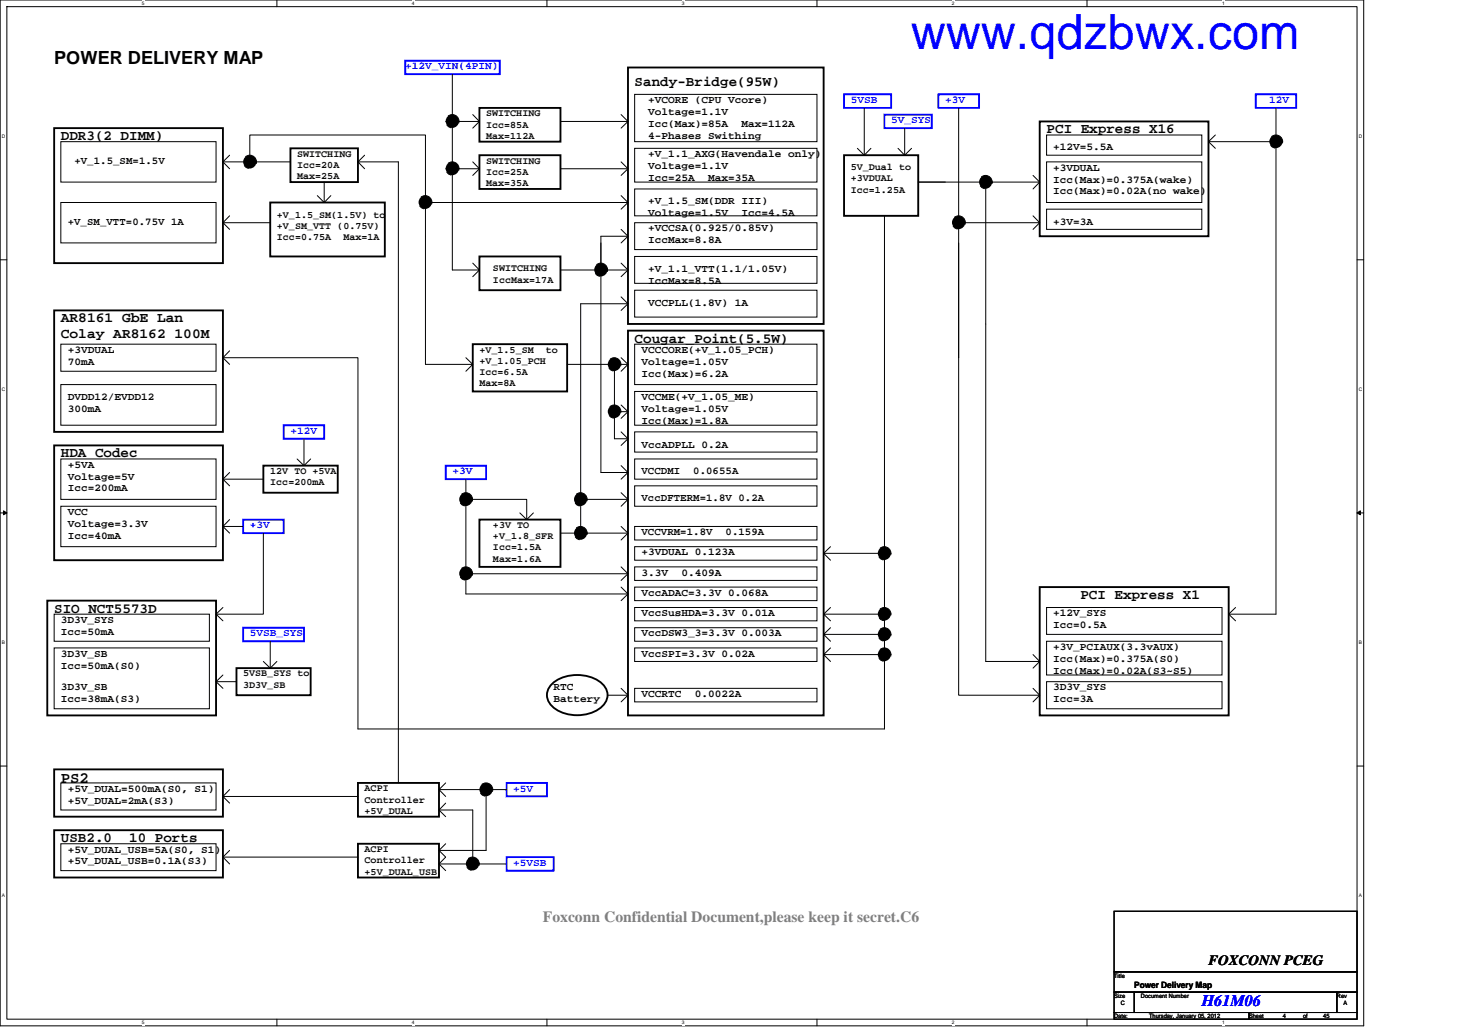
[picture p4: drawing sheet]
<svg xmlns="http://www.w3.org/2000/svg" width="297mm" height="210mm" viewBox="0 0 297 210" stroke-linecap="round" stroke-linejoin="round" font-family="sans-serif">
<path d="M0 0h277.1v208.4h-277.1zM1.4 1.4h274.3v205.7h-274.3z" fill="none" stroke="#000" stroke-width=".2"/>
<g fill="#fff">
<path d="M28.8 .1h.6v1.1h-.6z"/>
<path d="M28.8 207.2h.6v1.1h-.6z"/>
</g>
<path d="M56.3 0v1.4M56.3 207.1v1.3" fill="none" stroke="#000" stroke-width=".2"/>
<g fill="#fff">
<path d="M83.7 .1h.5v1.1h-.5z"/>
<path d="M83.7 207.2h.5v1.1h-.5z"/>
</g>
<path d="M111.1 0v1.4M111.1 207.1v1.3" fill="none" stroke="#000" stroke-width=".2"/>
<g fill="#fff">
<path d="M138.6 .1h.5v1.1h-.5z"/>
<path d="M138.6 207.2h.5v1.1h-.5z"/>
</g>
<path d="M166 0v1.4M166 207.1v1.3" fill="none" stroke="#000" stroke-width=".2"/>
<g fill="#fff">
<path d="M193.4 .1h.6v1.1h-.6z"/>
<path d="M193.4 207.2h.6v1.1h-.6z"/>
</g>
<path d="M220.8 0v1.4M220.8 207.1v1.3" fill="none" stroke="#000" stroke-width=".2"/>
<g fill="#fff">
<path d="M248.3 .1h.5v1.1h-.5z"/>
<path d="M248.3 207.2h.5v1.1h-.5z"/>
<path d="M.4 27.1h.7v1.1h-.7z"/>
<path d="M276.1 27.1h.7v1.1h-.7z"/>
<path d="M.4 78.5h.7v1.1h-.7z"/>
<path d="M276.1 78.5h.7v1.1h-.7z"/>
</g>
<path d="M0 52.8h1.4M275.7 52.8h1.4" fill="none" stroke="#000" stroke-width=".2"/>
<g fill="#fff">
<path d="M.4 129.9h.6v1.1h-.6z"/>
<path d="M276.1 129.9h.6v1.1h-.6z"/>
</g>
<path d="M0 104.2h1.4M.7 103.8l.7 .4-.7 .4zM275.7 104.2h1.4M275.7 104.2l.7-.4v.8z" fill="none" stroke="#000" stroke-width=".2"/>
<path d="M.7 103.8l.7 .4-.7 .4zM275.7 104.2l.7-.4v.8z" fill="#000"/>
<g fill="#fff">
<path d="M.4 181.4h.6v1.1h-.6z"/>
<path d="M276.1 181.4h.6v1.1h-.6z"/>
</g>
<g fill="none" stroke="#000" stroke-width=".2">
<path d="M91.9 15.1v39.8h5.5M128.9 19.2h37.1v9.6h-37.1zM12.4 28.8h31.5v8.2h-31.5zM45.3 32.9h13.7M46.6 31.5l-1.3 1.4 1.3 1.4M50.8 32.9v-5.5h35.6v46.6h9.7M64.5 39.8l1.4 1.3M65.9 37v4.1M67.2 39.8l-1.3 1.3M74.1 31.5l-1.4 1.4M74.1 34.3l-1.4-1.4h8.2v126.2M90.5 24.7h6.9"/>
<path d="M90.5 34.3h6.9M96.1 23.3l1.3 1.4-1.3 1.3M96.1 32.9l1.3 1.4-1.3 1.3M113.9 24.7h13.7M113.9 34.3h13.7M126.2 39.8l1.4 1.3-1.4 1.4M126.2 23.3l1.4 1.4-1.4 1.3M126.2 32.9l1.4 1.4-1.4 1.3M128.9 30.1h37.1v6.9h-37.1zM128.9 38.4h37.1v5.5h-37.1zM174.2 30.1l1.4 1.4 1.3-1.4M175.6 21.9v9.6"/>
<path d="M182.5 30.1l1.3 1.4 1.4-1.4M183.8 26v5.5M192.1 37h-5.5h24.6M194.8 21.9v50.8M200.3 37v97.4h10.9M209.9 35.6l1.3 1.4M211.2 37l-1.3 1.4M212.6 32.9h31.6v8.2h-31.6zM212.6 27.4h31.6v4.1h-31.6zM245.5 28.8l1.4 1.3M245.5 28.8h13.7M246.9 27.4l-1.4 1.4"/>
<path d="M259.2 21.9v102.9h-9.6M12.4 41.1h31.5v8.3h-31.5zM46.6 43.9l-1.3 1.4M54.9 45.3h-9.6l1.3 1.3M86.4 41.1h41.2M96.1 53.5l1.3 1.4-1.3 1.3M113.9 54.9h13.7M122.1 49.4v46.6h5.5M126.2 53.5l1.4 1.4-1.4 1.3M126.2 46.6l1.4 1.4-1.4 1.4M127.6 48h-5.5v6.9M128.9 52.1h37.1v5.5h-37.1z"/>
<path d="M128.9 59h37.1v5.4h-37.1zM128.9 45.3h37.1v5.4h-37.1zM179.7 43.9v104.2h-107v-75.4h-27.4M194.8 45.3h16.4M194.8 49.4v23.3M209.9 43.9l1.3 1.4M211.2 45.3l-1.3 1.3M212.6 42.5h31.6v4.1h-31.6zM12.4 69.9h31.5v5.5h-31.5zM12.4 78.1h31.5v8.3h-31.5zM45.3 72.7l1.3 1.3M46.6 71.3l-1.3 1.4"/>
<path d="M94.7 72.7l1.4 1.3-1.4 1.4M115.2 74h12.4M124.8 74v15.2h2.8M126.2 72.7l1.4 1.3-1.4 1.4M126.2 60.3l1.4 1.4-1.4 1.4M127.6 61.7h-9.6v46.6M128.9 79.5h37.1v6.9h-37.1zM128.9 69.9h37.1v8.2h-37.1zM194.8 72.7v68.6h16.4M12.4 93.3h31.5v8.2h-31.5zM45.3 97.4h8.2M46.6 96l-1.3 1.4 1.3 1.3"/>
<path d="M60.4 93.3l1.4 1.3 1.3-1.3M61.8 89.2v5.4M94.7 97.4v23.3h32.9M124.8 83.7h2.8M126.2 82.3l1.4 1.4-1.4 1.3M126.2 87.8l1.4 1.4-1.4 1.3M126.2 94.6l1.4 1.4-1.4 1.4M128.9 93.3h37.1v4.1h-37.1zM128.9 98.7h37.1v4.2h-37.1zM128.9 87.8h37.1v4.1h-37.1zM12.4 102.9h31.5v8.2h-31.5zM45.3 107l1.3 1.3"/>
<path d="M45.3 107h4.1M46.6 105.6l-1.3 1.4M53.5 108.3v16.5h-9.6M94.7 101.5h12.3v4.1M94.7 116.6h32.9M105.6 104.2l1.4 1.4 1.4-1.4M113.9 108.3h13.7M118 101.5h9.6M126.2 107l1.4 1.3-1.4 1.4M126.2 115.2l1.4 1.4-1.4 1.3M126.2 119.3l1.4 1.4-1.4 1.3M126.2 100.1l1.4 1.4-1.4 1.4"/>
<path d="M128.9 107h37.1v2.7h-37.1zM128.9 111.1h37.1v2.7h-37.1zM128.9 119.3h37.1v2.7h-37.1zM128.9 115.2h37.1v2.7h-37.1zM167.3 112.4h12.4M168.7 111.1l-1.4 1.3 1.4 1.4M11 124.8h31.5v5.5h-31.5zM11 131.7h31.5v12.3h-31.5zM43.9 138.5h4.1M45.3 123.4l-1.4 1.4 1.4 1.4M45.3 137.2l-1.4 1.3 1.4 1.4M53.5 134.4l1.4 1.4"/>
<path d="M54.9 130.3v5.5M56.3 134.4l-1.4 1.4M126.2 139.9l1.4 1.4-1.4 1.3M128.9 139.9h37.1v2.7h-37.1zM128.9 123.4h37.1v2.8h-37.1zM128.9 127.6h37.1v2.7h-37.1zM128.9 131.7h37.1v2.7h-37.1zM167.3 124.8h12.4M167.3 128.9h12.4M167.3 133h12.4M168.7 123.4l-1.4 1.4 1.4 1.4M168.7 127.6l-1.4 1.3 1.4 1.4"/>
<path d="M168.7 131.7l-1.4 1.3 1.4 1.4M209.9 139.9l1.3 1.4M209.9 133l1.3 1.4M211.2 134.4l-1.3 1.4M212.6 130.3h35.7v6.9h-35.7zM212.6 123.4h35.7v5.5h-35.7zM212.6 138.5h35.7v5.5h-35.7zM249.6 124.8l1.4 1.4M251 123.4l-1.4 1.4M0 155.7h1.4M12.4 159.1h31.5v5.5h-31.5zM90.5 159.1l-1.3 1.3 1.3 1.4"/>
<path d="M123.5 141.3h4.1M211.2 141.3l-1.3 1.3M275.7 155.7h1.4M12.4 171.4h31.5v5.5h-31.5zM45.3 174.2l1.3 1.4M45.3 174.2h27.4M45.3 161.8h27.4M46.6 160.4l-1.3 1.4 1.3 1.4M46.6 172.8l-1.3 1.4M89.2 160.4h9.6v12.4h-9.6M89.2 175.6l1.3 1.3M89.2 172.8l1.3 1.4-1.3 1.4"/>
<path d="M89.2 175.6h6.9M89.2 164.6h6.9v11h6.8M90.5 171.4l-1.3 1.4M90.5 163.2l-1.3 1.4 1.3 1.3M98.8 160.4h4.1M226.4 185.2h49.3v12.3h-49.3zM226.4 197.5h49.3v4.1h-49.3zM226.4 201.6h4.1v4.1h-4.1zM226.4 205.7h27.4v1.4h-27.4zM230.5 201.6h41.1v4.1h-41.1zM253.8 205.7h21.9v1.4h-21.9zM271.6 201.6h4.1v4.1h-4.1z"/>
</g>
<g fill="none" stroke="#000" stroke-width=".38">
<path d="M127.6 13.7h39.7v52.1h-39.7zM11 26h34.3v27.5h-34.3zM59 30.1h13.7v6.9h-13.7zM97.4 21.9h16.5v6.9h-16.5zM97.4 31.5h16.5v6.9h-16.5zM171.5 31.5h15.1v12.4h-15.1zM211.2 24.7h34.3v23.3h-34.3zM54.9 41.1h23.3v11h-23.3zM97.4 52.1h16.5v6.9h-16.5zM11 63.1h34.3v24.7h-34.3zM96.1 69.9h19.1v9.6h-19.1zM127.6 67.2h39.7v78.2h-39.7z"/>
<path d="M11 90.5h34.3v23.3h-34.3zM53.5 94.6h15.1v5.5h-15.1zM97.4 105.6h16.5v9.6h-16.5zM211.2 119.3h38.4v26.1h-38.4zM9.6 122h34.3v23.4h-34.3zM48 135.8h15.1v5.5h-15.1zM112 139.2a8 8 0 0 1 10.6 0 3 3 0 0 1-.6 4.7 8.1 8.1 0 0 1-10-.6 2.94 2.94 0 0 1 0-4.1zM11 156.3h34.3v9.6h-34.3zM72.7 159.1h16.5v6.8h-16.5zM11 168.7h34.3v9.6h-34.3zM72.7 171.4h16.5v6.9h-16.5z"/>
</g>
<path d="M82.3 12.3h19.2v2.8h-19.2zM171.5 19.2h9.6v2.7h-9.6zM190.7 19.2h8.2v2.7h-8.2zM255.1 19.2h8.3v2.7h-8.3zM179.7 23.3h9.6v2.7h-9.6zM57.6 86.4h8.3v2.8h-8.3zM90.5 94.6h8.3v2.8h-8.3zM49.4 105.6h8.2v2.7h-8.2zM49.4 127.6h12.4v2.7h-12.4zM102.9 159.1h8.2v2.7h-8.2zM102.9 174.2h9.6v2.7h-9.6z" fill="none" stroke="#00f" stroke-width=".38"/>
<g fill="#000">
<circle cx="50.8" cy="32.9" r="1.35"/>
<circle cx="91.9" cy="34.2" r="1.35"/>
<circle cx="91.9" cy="24.6" r="1.35"/>
<circle cx="200.2" cy="37" r="1.35"/>
<circle cx="259.3" cy="28.8" r="1.34"/>
<circle cx="86.4" cy="41.1" r="1.35"/>
<circle cx="122.1" cy="54.8" r="1.35"/>
<circle cx="194.8" cy="45.2" r="1.35"/>
<circle cx="124.8" cy="74" r="1.35"/>
<circle cx="124.8" cy="83.6" r="1.33"/>
<circle cx="94.7" cy="116.5" r="1.35"/>
<circle cx="94.7" cy="101.5" r="1.35"/>
<circle cx="117.9" cy="108.3" r="1.35"/>
<circle cx="117.9" cy="101.5" r="1.35"/>
<circle cx="179.7" cy="112.4" r="1.35"/>
<circle cx="179.7" cy="128.9" r="1.35"/>
<circle cx="179.7" cy="133" r="1.35"/>
<circle cx="179.7" cy="124.8" r="1.33"/>
<circle cx="96" cy="175.5" r="1.35"/>
<circle cx="98.8" cy="160.4" r="1.35"/>
</g>
<g fill="none" stroke="#000" stroke-width=".2" stroke-dasharray="3 2 1 2">
<circle cx="50.8" cy="32.9" r="1.35"/>
<circle cx="91.9" cy="34.2" r="1.35"/>
<circle cx="91.9" cy="24.6" r="1.35"/>
<circle cx="200.2" cy="37" r="1.35"/>
<circle cx="259.3" cy="28.8" r="1.34"/>
<circle cx="86.4" cy="41.1" r="1.35"/>
<circle cx="122.1" cy="54.8" r="1.35"/>
<circle cx="194.8" cy="45.2" r="1.35"/>
<circle cx="124.8" cy="74" r="1.35"/>
<circle cx="124.8" cy="83.6" r="1.33"/>
<circle cx="94.7" cy="116.5" r="1.35"/>
<circle cx="94.7" cy="101.5" r="1.35"/>
<circle cx="117.9" cy="108.3" r="1.35"/>
<circle cx="117.9" cy="101.5" r="1.35"/>
<circle cx="179.7" cy="112.4" r="1.35"/>
<circle cx="179.7" cy="128.9" r="1.35"/>
<circle cx="179.7" cy="133" r="1.35"/>
<circle cx="179.7" cy="124.8" r="1.33"/>
<circle cx="96" cy="175.5" r="1.35"/>
<circle cx="98.8" cy="160.4" r="1.35"/>
</g>
<text font-size="9.9" fill="#00f" x="185" y="10">www.qdzbwx.com</text>
<text font-size="3.7" x="11" y="13">POWER DELIVERY MAP</text>
<text font-size="3.3" x="12.4" y="159">PS2</text>
<text font-size="3.3" fill="#00f" x="244.2" y="204.5">H61M06</text>
<text font-size="3.2" fill="#808080" x="110.3" y="187.3">Foxconn Confidential Document,please keep it secret.C6</text>
<g font-size="2.9">
<text x="128.9" y="17.5">Sandy-Bridge(95W)</text>
<text x="12.4" y="28.4">DDR3(2 DIMM)</text>
<text x="212.6" y="27.1">PCI Express X16</text>
<text x="12.4" y="65.5">AR8161 GbE Lan</text>
<text x="12.4" y="68.7">Colay AR8162 100M</text>
<text x="128.9" y="69.6">Cougar_Point(5.5W)</text>
<text x="12.4" y="92.9">HDA Codec</text>
<text x="11" y="124.5">SIO NCT5573D</text>
<text x="219.5" y="121.7">PCI Express X1</text>
<text x="12.4" y="171.1">USB2.0</text>
<text x="26.3" y="171.1">10 Ports</text>
<text x="245.5" y="196">FOXCONN PCEG</text>
</g>
<g font-size="2.2" fill="#00f">
<text x="82.3" y="14.1">+12V_VIN(4PIN)</text>
<text x="172.8" y="21">5VSB</text>
<text x="192.1" y="21">+3V</text>
<text x="257.9" y="21">12V</text>
<text x="181.1" y="25.1">5V_SYS</text>
<text x="59" y="88.2">+12V</text>
<text x="91.9" y="96.4">+3V</text>
<text x="50.8" y="107.4">+3V</text>
<text x="50.8" y="129.3">5VSB_SYS</text>
<text x="104.3" y="160.9">+5V</text>
<text x="104.3" y="175.9">+5VSB</text>
</g>
<g font-size="2.2">
<text x="131.7" y="21">+VCORE (CPU Vcore)</text>
<text x="131.7" y="23.4">Voltage=1.1V</text>
<text x="131.7" y="25.8">Icc(Max)=85A</text>
<text x="131.7" y="28.2">4-Phases Swithing</text>
<text x="150.7" y="25.8">Max=112A</text>
<text x="15.1" y="33.3">+V_1.5_SM=1.5V</text>
<text x="131.7" y="31.9">+V_1.1_AXG(Havendale only)</text>
<text x="131.7" y="34.3">Voltage=1.1V</text>
<text x="214" y="34.7">+3VDUAL</text>
<text x="214" y="30.6">+12V=5.5A</text>
<text x="131.7" y="36.7">Icc=25A</text>
<text x="131.7" y="41.5">+V_1.5_SM(DDR III)</text>
<text x="143.9" y="36.7">Max=35A</text>
<text x="214" y="37.1">Icc(Max)=0.375A(wake)</text>
<text x="214" y="39.5">Icc(Max)=0.02A(no wake)</text>
<text x="13.8" y="45.6">+V_SM_VTT=0.75V 1A</text>
<text x="131.7" y="43.9">Voltage=1.5V</text>
<text x="131.7" y="47">+VCCSA(0.925/0.85V)</text>
<text x="150.7" y="43.9">Icc=4.5A</text>
<text x="214" y="45.6">+3V=3A</text>
<text x="131.7" y="49.4">IccMax=8.8A</text>
<text x="131.7" y="55.2">+V_1.1_VTT(1.1/1.05V)</text>
<text x="131.7" y="57.7">IccMax=8.5A</text>
<text x="131.7" y="62.1">VCCPLL(1.8V) 1A</text>
<text x="13.8" y="71.7">+3VDUAL</text>
<text x="130.3" y="71.7">VCCCORE(+V_1.05_PCH)</text>
<text x="13.8" y="74.1">70mA</text>
<text x="130.3" y="74.1">Voltage=1.05V</text>
<text x="130.3" y="76.5">Icc(Max)=6.2A</text>
<text x="13.8" y="81.3">DVDD12/EVDD12</text>
<text x="13.8" y="83.7">300mA</text>
<text x="130.3" y="81.3">VCCME(+V_1.05_ME)</text>
<text x="130.3" y="83.7">Voltage=1.05V</text>
<text x="130.3" y="86.1">Icc(Max)=1.8A</text>
<text x="13.8" y="95">+5VA</text>
<text x="130.3" y="90.9">VccADPLL 0.2A</text>
<text x="13.8" y="97.5">Voltage=5V</text>
<text x="13.8" y="99.9">Icc=200mA</text>
<text x="130.3" y="96.4">VCCDMI</text>
<text x="130.3" y="101.9">VccDFTERM=1.8V 0.2A</text>
<text x="140.8" y="96.4">0.0655A</text>
<text x="13.8" y="104.6">VCC</text>
<text x="13.8" y="107.1">Voltage=3.3V</text>
<text x="13.8" y="109.5">Icc=40mA</text>
<text x="130.3" y="108.8">VCCVRM=1.8V</text>
<text x="130.3" y="112.9">+3VDUAL 0.123A</text>
<text x="147.4" y="108.8">0.159A</text>
<text x="130.3" y="117">3.3V</text>
<text x="138.5" y="117">0.409A</text>
<text x="130.3" y="121.1">VccADAC=3.3V 0.068A</text>
<text x="130.3" y="125.2">VccSusHDA=3.3V 0.01A</text>
<text x="214" y="125.2">+12V_SYS</text>
<text x="12.4" y="126.6">3D3V_SYS</text>
<text x="12.4" y="129">Icc=50mA</text>
<text x="130.3" y="129.3">VccDSW3_3=3.3V 0.003A</text>
<text x="214" y="127.6">Icc=0.5A</text>
<text x="12.4" y="133.4">3D3V_SB</text>
<text x="12.4" y="135.8">Icc=50mA(S0)</text>
<text x="130.3" y="133.4">VccSPI=3.3V 0.02A</text>
<text x="214" y="132.1">+3V_PCIAUX(3.3vAUX)</text>
<text x="214" y="134.5">Icc(Max)=0.375A(S0)</text>
<text x="214" y="136.9">Icc(Max)=0.02A(S3~S5)</text>
<text x="12.4" y="140.3">3D3V_SB</text>
<text x="12.4" y="142.7">Icc=38mA(S3)</text>
<text x="112.5" y="140.3">RTC</text>
<text x="112.5" y="142.7">Battery</text>
<text x="130.3" y="141.6">VCCRTC</text>
<text x="141.2" y="141.6">0.0022A</text>
<text x="214" y="140.3">3D3V_SYS</text>
<text x="214" y="142.7">Icc=3A</text>
<text x="13.8" y="160.9">+5V_DUAL=500mA(S0, S1)</text>
<text x="13.8" y="163.3">+5V_DUAL=2mA(S3)</text>
<text x="13.8" y="173.2">+5V_DUAL_USB=5A(S0, S1)</text>
<text x="13.8" y="175.6">+5V_DUAL_USB=0.1A(S3)</text>
</g>
<g font-size="2">
<text x="98.8" y="23.6">SWITCHING</text>
<text x="98.8" y="25.9">Icc=85A</text>
<text x="98.8" y="28.2">Max=112A</text>
<text x="60.4" y="31.8">SWITCHING</text>
<text x="60.4" y="34.1">Icc=20A</text>
<text x="98.8" y="33.2">SWITCHING</text>
<text x="98.8" y="35.5">Icc=25A</text>
<text x="172.8" y="34.6">5V_Dual to</text>
<text x="60.4" y="36.4">Max=25A</text>
<text x="98.8" y="37.8">Max=35A</text>
<text x="172.8" y="36.9">+3VDUAL</text>
<text x="172.8" y="39.2">Icc=1.25A</text>
<text x="56.3" y="44.2">+V_1.5_SM(1.5V) to</text>
<text x="56.3" y="46.5">+V_SM_VTT (0.75V)</text>
<text x="56.3" y="48.8">Icc=0.75A</text>
<text x="69.8" y="48.8">Max=1A</text>
<text x="100.2" y="55.2">SWITCHING</text>
<text x="100.2" y="57.4">IccMax=17A</text>
<text x="97.4" y="71.6">+V_1.5_SM</text>
<text x="110.9" y="71.6">to</text>
<text x="97.4" y="73.9">+V_1.05_PCH</text>
<text x="97.4" y="76.2">Icc=6.5A</text>
<text x="97.4" y="78.5">Max=8A</text>
<text x="54.9" y="96.3">12V TO +5VA</text>
<text x="54.9" y="98.6">Icc=200mA</text>
<text x="100.2" y="107.3">+3V TO</text>
<text x="100.2" y="109.6">+V_1.8_SFR</text>
<text x="100.2" y="111.8">Icc=1.5A</text>
<text x="100.2" y="114.1">Max=1.6A</text>
<text x="49.4" y="137.5">5VSB_SYS to</text>
<text x="49.4" y="139.7">3D3V_SB</text>
<text x="74.1" y="160.8">ACPI</text>
<text x="74.1" y="163.1">Controller</text>
<text x="74.1" y="165.4">+5V_DUAL</text>
<text x="74.1" y="173.1">ACPI</text>
<text x="74.1" y="175.4">Controller</text>
<text x="74.1" y="177.7">+5V_DUAL_USB</text>
</g>
<text font-size="1.8" x="230.5" y="200.8">Power Delivery Map</text>
<g font-size="1.2">
<text x="226.4" y="198.6">Title</text>
<text x="226.4" y="202.7">Size</text>
<text x="231.8" y="202.7">Document Number</text>
<text x="271.6" y="202.7">Rev</text>
<text x="226.4" y="206.9">Date:</text>
<text x="227.7" y="204.1">C</text>
<text x="233.5" y="206.9">Thursday, January 05, 2012</text>
<text x="253.8" y="206.9">Sheet</text>
<text x="260.6" y="206.9">4</text>
<text x="264.7" y="206.9">of</text>
<text x="268.9" y="206.9">45</text>
<text x="273" y="204.1">A</text>
</g>
<g font-size="1">
<text x="28.8" y="1">5</text>
<text x="83.7" y="1">4</text>
<text x="138.6" y="1">3</text>
<text x="193.4" y="1">2</text>
<text x="248.3" y="1">1</text>
<text x=".4" y="27.9">D</text>
<text x="276.1" y="27.9">D</text>
<text x=".4" y="79.4">C</text>
<text x="276.1" y="79.4">C</text>
<text x=".4" y="130.8">B</text>
<text x="276.1" y="130.8">B</text>
<text x=".4" y="182.2">A</text>
<text x="276.1" y="182.2">A</text>
<text x="28.8" y="208.1">5</text>
<text x="83.7" y="208.1">4</text>
<text x="138.6" y="208.1">3</text>
<text x="193.4" y="208.1">2</text>
<text x="248.3" y="208.1">1</text>
</g>
</svg>
